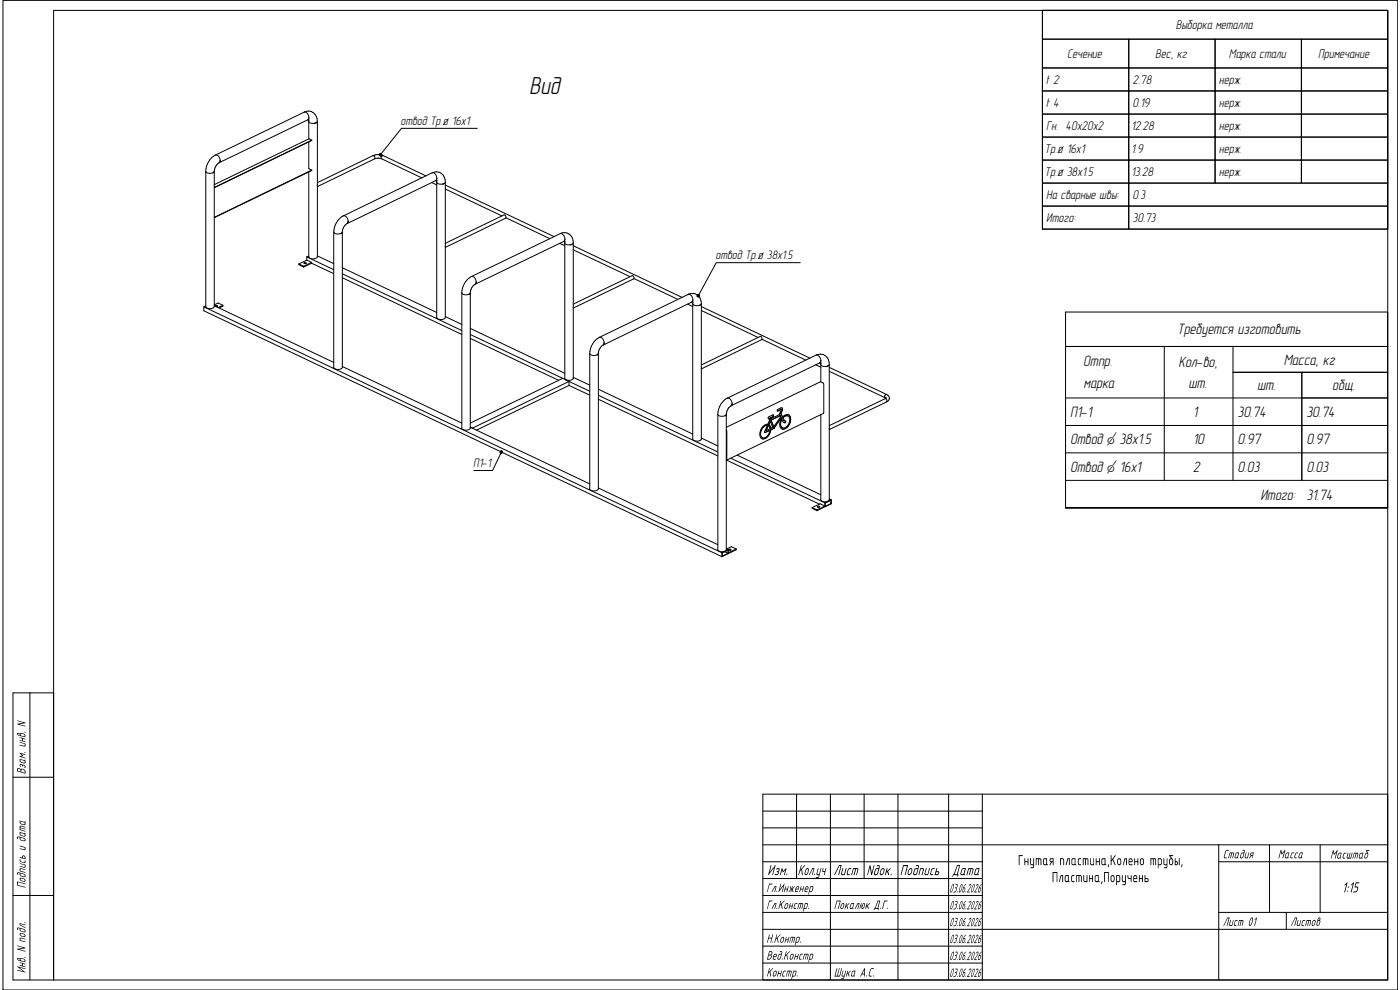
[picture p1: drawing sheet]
<svg xmlns="http://www.w3.org/2000/svg" width="420mm" height="297mm" viewBox="0 0 420 297" stroke-linecap="round" stroke-linejoin="round" font-family="sans-serif">
<!-- layer: 0 -->
<g fill="none" stroke="#000" stroke-width=".3">
<path d="M.9 .1h418.6v296.9h-418.6zM16.1 3.1h400.4v290.9h-400.4zM312.8 3.1h103.7v65.6h-103.7zM91.3 33.6a1.45 1.45 0 0 1 1 2.4M91.3 33.6a2.76 2.76 0 0 1 4 2.8v40.7M91.3 33.6l-26.6 12.9M92.6 36l.1 .2M92.6 35.9l.1 .1M92.6 35.9l-26.9 12.9M92.6 36.1l.1 5.6-28.4 13.7M92.6 36.4a1.75 1.75 0 0 0 2.2 .4M92.7 35.9v.2"/>
<path d="M92.7 35.2v.4M94.9 36.9l-.5 .1M95.2 36.4l-.4 .4M143.3 38.5h-22.8l-6.3 7.9M61.7 51.4a1.81 1.81 0 0 0 2.5 .2M62 49.9v.1M62 50l-.2 1.4M64.2 51.6l-.2 .2M64.3 51.4l-.1 .2M64.3 51.4v40.6a1.66 1.66 0 0 1-2.6 0l.1-40.6M64.3 56.2h.2M64.3 56.1l.2 .1"/>
<path d="M64.5 56.2h.1M65 49.5l-.4 .7-.3 1.2M66 48.5l-1 1M66.1 48.1a1.25 1.25 0 0 0-.6-1.3 1.25 1.25 0 0 0-1.5 .1l-1 1-1 2M66.1 48.1l-.1 .4M92.7 41.7h.1M92.7 50.5l.9 .5M92.7 51.6l-.1 25.5a1.66 1.66 0 0 0 2.6 0M92.7 42.6v7.9M92.8 41.7l.8 .4M93.6 51l-29.1 14.2M93.6 51l-29.1 14.1"/>
<path d="M93.6 42.1l-29.1 14.1M95.2 55.7v.1M112 46.7l.5 .4-.1 .6M112 46.7a3.7 3.7 0 0 1 3 0M112 46.7l-16.7 8.1M112.2 46.7l.2 .1M114.6 47.7l-1.1-.3-1.1 .3-17.1 8.3M114.6 47.7l12 5.7M114.8 46.7l-.2 .1M115 46.7l-.6 .4 .1 .6M115 46.7l12.8 6.1M129.6 54.8l1.5 .7"/>
<path d="M129.7 51.8a1.45 1.45 0 0 1 1 2.4M130.8 54.2l.2 .1M130.9 54.1h.2M131 54.2l.1 .3M131 54.1l.1 .2M131 54.1l.1 .1M131 54.1l-26.8 13-.8 .6M131.1 54.4v40.9a1.69 1.69 0 0 0 2.5 0v-40.6a2.75 2.75 0 0 0-3.9-2.9l-26.6 13M131.1 54.7l.5 .5h1.3M131.1 53.5v.4M133.3 55.1l-.5 .1M133.3 55.1l-.4 .1"/>
<path d="M133.6 54.7l-.3 .4M133.6 56.7l17.1 8.1M133.6 55.5l32.6 15.5M64.3 65.2h.2M64.3 65.1h.2M64.5 65.1v.1M89.7 79.2v.2l1.4 .7M89.7 79.2l1.4 .7M91.1 79.9v.2M91.3 79h.6M92.1 77.1l8.1 3.8M92.1 77.1v.9"/>
<path d="M92.1 78l-2.4 1.2M92.1 78l1.4 .7M92.7 76.8l-.6 .3M93.5 79l6.7 3.1M93.5 79l-2.4 1.1M93.5 78.7l-2.4 1.2M93.5 78.7v.3M95.3 76.8l4.9 2.3M100.2 69.6v40.7M100.2 69.6a1.81 1.81 0 0 0 2.4 .2M102.7 69.9l-.3 .1M102.7 69.6l-.1 .2"/>
<path d="M102.7 69.6v40.7M103.5 67.7l-.7 1.2-.1 .7M104.4 66.8a1.38 1.38 0 0 0-.7-1.9 1.38 1.38 0 0 0-1.8 .7 5.8 5.8 0 0 0-1.7 4M104.4 66.8l-.2 .2M104.5 66.4l-.1 .3M133.6 73.9v.1M151.3 64.5l.5 .3-.1 .6M151.3 64.5l-17.7 8.5M151.7 65.5l-18.1 8.7M151.8 65.3l13.2 6.3M168 73l1.5 .7M168.1 70.1a1.45 1.45 0 0 1 1 2.3"/>
<path d="M168.1 70.1a2.72 2.72 0 0 1 3.9 2.8M168.1 70.1l-26.6 12.9M169.2 72.4l.2 .1M169.3 72.4l.2 .3M169.4 72.4l.1 .1M169.4 72.3l-26.8 13M169.5 72.6v.3M169.5 72.9v40.6a1.66 1.66 0 0 0 2.5 0v-40.6M169.5 71.7v.4M171.7 73.3l-.4 .2M172 72.9a1.66 1.66 0 0 1-2.5 0M172 75l17.1 8"/>
<path d="M172 73.7l32.7 15.5M240.2 78.8h-25.2l-5.4 10M61.2 92.1v1.1l155.5 73.8M61.2 92.1l155.5 73.7M61.8 91.8l-.6 .3M64.3 91.7l35.9 17M64.3 91.5l1.1-.6 1.5 .7M64.6 91.8l.2-.1 .5 .1-.4 .2M64.8 91.9h.4M66.9 91.6v.2l-1.2 .6M66.9 91.6l-1.4 .7M102.7 83.3l35.9 17.1"/>
<path d="M102.7 82.2l35.9 17M102.7 80.3l28.4 13.5M133.6 95l5 2.4M138.6 87.9a1.81 1.81 0 0 0 2.4 .2M138.6 87.9v40.5a1.66 1.66 0 0 0 2.5 0v-40.5M141.1 88.1l-.3 .2M141.1 87.8l-.1 .3M141.1 98.5l28.4 13.5M141.3 87.1l-.2 .8M141.4 83a5.8 5.8 0 0 0-2.8 4.9M141.4 83a1.4 1.4 0 0 1 1.4 1 1.4 1.4 0 0 1-.7 1.7l-.3 .3M141.9 85.9l-.6 1.3"/>
<path d="M142.9 84.6l-.1 .4M172 92.1v.1M190.1 83.7l.1-.6-.5-.4-17.7 8.6M190.2 83.7l-18.2 8.7M190.3 83.6l13.1 6.2M206.4 91.3l1.5 .7M206.5 88.3a1.45 1.45 0 0 1 1 2.3M206.5 88.3a2.74 2.74 0 0 1 4 2.8v40.7a1.69 1.69 0 0 1-2.6 0v-41M206.5 88.3l-26.6 12.9M207.6 90.7l-26.6 12.8M207.6 90.6l.3 .1M207.8 90.7l.1 .2"/>
<path d="M207.8 90.6l.1 .2M207.8 90.6l.1 .1M207.9 90.6l-.3 .1M207.9 91.1l.6 .5 1.2 .1M208 89.9l-.1 .4M210.1 91.6l-.4 .1M210.1 91.5l-.4 .2M210.5 91.1l-.4 .4M210.5 93.2l17 8M210.5 92l32.6 15.5M102.7 110.2a1.66 1.66 0 0 1-2.5 0M102.7 110l35.9 16.9"/>
<path d="M141.1 101.5l26.5 12.6M141.1 100.4l27.8 13.1M168.9 113.5l1.9 1M168.9 113.5l-27.8 13.4M169.8 114l7.2 3.4M170.8 114.5l-29 14-.7-.3 35.9 17M170.8 115.6l-27.8 13.5M170.8 114.5v1.1M170.8 115.6l6.2 3M172 113.2l5 2.4M177 106.1a1.81 1.81 0 0 0 2.4 .2M177.2 104.6v.1"/>
<path d="M177.2 104.7l-.2 1.4v40.6M179.5 106.3l-.3 .2M179.5 106l-.1 .3M179.6 119.8l35.8 17M179.6 118.6l35.8 17M179.6 116.8l28.3 13.4M180.3 104.2l-.7 1.5-.1 41a1.66 1.66 0 0 1-2.5 0M181.2 103.2a1.38 1.38 0 0 0-.6-1.8 1.38 1.38 0 0 0-1.9 .7l-.9 1.2-.6 1.3M181.2 103.2l-.9 1M181.4 102.8l-.1 .4M210.4 110.4v.1M218.3 119.5l26.6-13a2.74 2.74 0 0 1 4 2.9v40.6a1.69 1.69 0 0 1-2.6 0v-25.6"/>
<path d="M228.1 100.9l.5 .4-.1 .6-18 8.8M228.1 101l-17.6 8.5M228.7 101.8l13.2 6.3M244.8 109.5l1.5 .7M244.9 106.5a1.45 1.45 0 0 1 1 2.4M246.1 108.9l.2 .1M246.2 108.8h.1M246.2 108.8l.1 .2M246.3 108.9v.3M246.3 108.8v.1M246.3 108.8l-26.9 12.9M246.3 109.1v.3"/>
<path d="M246.3 109.4l.6 .5h1.2M246.3 109.4v5.2M246.4 108.1l-.1 .5M247 114.9l.2 .2M247.1 114.9l-.8-.4-28.3 13.7M247.2 115.2v8.7M248.5 109.8l-.4 .1M248.9 109.4l-.4 .4M248.9 111.4l16.7 7.9M248.9 110.2l17.2 8.1M265.6 119.3l.2 .2M265.6 119.6l.5 .4-.1 .5-17.1 8.4"/>
<path d="M265.7 118.5l-.2 .4 .1 .4M265.7 119.6h.2M265.8 118.4a1.12 1.12 0 0 1 1.1 .9 1.12 1.12 0 0 1-.8 1.3M265.8 118.4l-.1 .1M265.9 119.5h.1M265.9 118.4l-.2 .1M265.9 119.4v.1M265.9 119.4l-17 8.3M319.8 119.4h96.7M349.4 104h20.6v40.1M390.7 111.7v32.4v-32.4h-20.7h46.5M416.5 104h-96.7h29.6v40.1"/>
<path d="M150.5 135.6l-2.7 5.6h-5.6M210.5 131.4l4.9 2.4M215.4 124.3a1.81 1.81 0 0 0 2.5 .2M215.4 124.3v40.7M217.9 124.6l-.3 .1M218 129l.1 .2M218 129.1l.1 8.9M218 124.3l-.1 .2M218 124.3v40.7M218 136.8h.1M218 135h.1M218 137.9v.1"/>
<path d="M218.1 137.2h-.1M218.1 129.3l-.1 8.8M218.1 138.1l27.8 13.1M218.7 122.4l-.5 .8-.2 1.1M219.3 137.5l28.3 13.4M219.4 121.7a1.46 1.46 0 0 0-1.2-2.2 5.6 5.6 0 0 0-2.8 4.8M219.5 121.7l-.8 .7M219.8 121.1l-.1 .3M221.2 136.6l25.1 11.8M229.6 129.7l-.1 .1M230.1 127.6a2.38 2.38 0 0 0-1.4 3.7h.1M230.2 127.6a2.48 2.48 0 0 0-1.6 3.6 1.71 1.71 0 0 0 2.3-1.5l.4-.6"/>
<path d="M230.3 127.3l-.2 .3M230.3 127.3a2.88 2.88 0 0 0-1.9 4.2 2.06 2.06 0 0 0 2.8-1.9l.1-.4M230.6 125.6h.2l1.1 2.7-1.9 .9M230.7 125l-.2 .4 .2 .2M230.8 125l1.3-.5-.2 .5M230.8 127.5l.4 .8M230.9 126.3l.1 .3M231 126.6l-1 2.6M231 126.6h.1M231.1 126.6l-.2-.4-1.4 3.2v.3l.2 .1M231.1 125.4l1.3 3M231.1 126.6l-1.1 2.6"/>
<path d="M231.2 129.2a2.46 2.46 0 0 1-2.6 2.4M231.3 128.3l-.2 .2-.4-.7 .1-.3 .5 .9M231.3 128.3l-.2 .1M231.4 125.6l2.5-1.2 .2 .4-2.5 1.2zM231.9 125.1l-.8 .3M232 124.5l-.2 .5M232.2 128.5l.1 .1M232.2 128.5l-2.6 1.2M232.3 128.6l-2.7 1.1M232.4 128.4l-.2 .1M232.4 128.4l-.1 .2M233.4 123.3h-.1"/>
<path d="M233.4 123.3h.1M233.8 124.4l.2 .3M234 124.7l.1 .1M234 124.7l-2.5 1.3M234.1 124.5l.2 .5-2 2.9 .2 .4 2-2.9M234.3 122.8l.1 .1M234.3 122.8v.1M234.3 122.8l-.9 .5M234.3 122.9l.2 .1-.2 .3M234.3 122.4h.4l.2 .3-.4 1M234.3 122.4l-.9 .4-.2 .4 .2 .1M234.3 124.1l1 2z"/>
<path d="M234.3 122.9l-.9 .4M234.4 123.3l-.4 .5 .1 .6M234.4 125.8l.1 .2M234.5 123.6l-.2 .5M234.5 123.6l-.1 .5M234.5 125.4l.5 1.2M234.5 125.4l-2.1 2.8M234.5 126a1.68 1.68 0 0 0 .4 2.4M234.6 122.3l.2 .6-.3 .7M235 125a1.31 1.31 0 0 1 1.7-.5 1.31 1.31 0 0 1 .6 1.8 2.54 2.54 0 0 1-2.6 2.4 2.06 2.06 0 0 1-.2-3v.3M235 125l.1 .3a1.12 1.12 0 0 1 1.6-.4 1.12 1.12 0 0 1 .2 1.6l-.4 1a1.12 1.12 0 0 1-1.1 .9 1.12 1.12 0 0 1-1.1-.8l.3-1.6M235 126.6l.2 .1"/>
<path d="M235.1 126.7h.1M235.2 126.7l.3 .1M235.2 126.1l.2 .1M235.3 126.1l.2 .2M235.4 126.3h.1M235.5 126.3l.3 .1M235.7 126.3l-.2 .5M236.3 124.7l-.6 .1-.7 .4M236.3 124.7l.1 .1M236.5 124.4a2.55 2.55 0 0 1-.6 4l-1.2 .3M247.1 124l-29 14.1M247.2 123.9l-.1 .1"/>
<path d="M248.8 128.6v.1M319.8 127.7h96.7M319.8 135.9h96.7M179.6 146.4l35.8 17M243.8 152.3l2.3-1.1 1.5 .6-2.4 1.2M243.8 152.3v.2l1.4 .7M243.8 152.3l1.4 .7M245.2 153v.2M245.4 152.2h.5M247.6 150.9v1.1M247.6 152l-2.4 1.2M247.7 150.9l1.7-.8v1l-1.7 .8z"/>
<path d="M247.7 151.8v.1M247.8 150.9l-.1 .2M248.9 149.7l.6 .3M249.3 150.1v.1M249.3 150.1h.1M249.3 150.9l-.1 .3M249.3 151.1h.1M249.5 150v1.2l-1.9 .8M249.5 150l-1.9 .9M319.8 152.4v-58.8h96.7v58.8M319.8 152.4h96.7h-96.7M319.8 144.1h96.7"/>
<path d="M216.7 165.8v1.2M216.7 165.9l1.8-.8v.9l-1.8 .9zM217.5 165.6l1 .4M218 164.9a1.66 1.66 0 0 1-2.6 0M218 164.6l.6 .3M218.1 164.7l1.4-.7 1.4 .7M218.6 166.1l-1.9 .9M218.6 164.9l-1.9 .9M218.6 164.9v1.2M218.7 165h.6M220.9 164.7v.3l-2.3 1.1M220.9 164.7l-2.3 1.1"/>
<path d="M9 207.9h-5.1v86.1h12.2M3.9 233.2h12.2M228.9 238.3h187.6v55.7h-187.6zM239.1 238.3v25.3M249.2 238.3v55.7M259.3 238.3v25.3M269.5 238.3v55.7M284.7 238.3v55.7M294.8 238.3v55.7M228.9 248.4h65.9M228.9 253.5h187.6M228.9 258.6h65.9"/>
<path d="M228.9 243.4h65.9M365.8 258.6h50.7M365.8 253.5v40.5M381 253.5v20.3M396.2 253.5v20.3M3.9 268.7h12.2M228.9 273.8h65.9M228.9 278.8h187.6M228.9 268.7h65.9M228.9 263.6h65.9M365.8 273.8h50.7M9 294v-86.1h7.1v86.1"/>
<path d="M228.9 283.9h65.9M228.9 289h65.9"/>
<circle cx="91.5" cy="78.9" r=".3"/>
<circle cx="245.6" cy="152" r=".3"/>
<circle cx="218.9" cy="164.9" r=".3"/>
</g>
<!-- layer: Standard -->
<g fill="none" stroke="#000" stroke-width=".3">
<path d="M312.8 3.1h103.7v8.7h-103.7zM312.8 11.8h26v8.6h-26zM338.8 11.8h25.9v8.6h-25.9zM364.7 11.8h25.9v8.6h-25.9zM390.6 11.8h25.9v8.6h-25.9zM312.8 20.4h26v6.9h-26zM312.8 27.3h26v6.9h-26zM312.8 34.2h26v6.9h-26zM338.8 20.4h25.9v6.9h-25.9zM338.8 27.3h25.9v6.9h-25.9zM338.8 34.2h25.9v6.9h-25.9zM364.7 20.4h25.9v6.9h-25.9z"/>
<path d="M364.7 27.3h25.9v6.9h-25.9zM364.7 34.2h25.9v6.9h-25.9zM390.6 20.4h25.9v6.9h-25.9zM390.6 27.3h25.9v6.9h-25.9zM390.6 34.2h25.9v6.9h-25.9zM312.8 41.1h26v6.9h-26zM312.8 48h26v6.9h-26zM312.8 54.9h26v6.9h-26zM338.8 41.1h25.9v6.9h-25.9zM338.8 48h25.9v6.9h-25.9zM338.8 54.9h77.7v6.9h-77.7zM364.7 41.1h25.9v6.9h-25.9z"/>
<path d="M364.7 48h25.9v6.9h-25.9zM390.6 41.1h25.9v6.9h-25.9zM390.6 48h25.9v6.9h-25.9zM312.8 61.8h26v6.9h-26zM338.8 61.8h77.7v6.9h-77.7z"/>
</g>
<!-- layer: 0 -->
<g fill="#fff" stroke="#fff" stroke-width=".3">
<path d="M158.9 22.8l10.3 5.7h-10.3zM158.9 22.8l10.3 5.7v-5.7z"/>
<path d="M141.9 137.3l6.2 3.1h-6.2zM141.9 137.3l6.2 3.1v-3.1z"/>
<path d="M214.7 75l25.8 3.1h-25.8zM214.7 75l25.8 3.1v-3.1z"/>
<path d="M120.1 34.7l23.5 3.1h-23.5zM120.1 34.7l23.5 3.1v-3.1z"/>
</g>
<g fill="#000" stroke="#000" stroke-width=".3">
<path d="M113.9 46.3v.2l.3-.1zM113.9 46.5l.3-.1-.2 .3z"/>
<path d="M114.2 46.4l-.2 .3 .2 .1zM114.2 46.4l.2 .2-.2 .2zM114.2 46.4l.2 .2 .1-.2z"/>
<path d="M114.4 46.2l-.2 .2h.3zM114.1 46.1l.3 .1-.2 .2zM113.9 46.3l.3 .1-.1-.3z"/>
<path d="M209.3 88.6v.2h.3zM209.3 88.8h.3l-.2 .2z"/>
<path d="M209.6 88.8l-.2 .2 .2 .1zM209.6 88.8l.2 .1-.2 .2zM209.6 88.8l.2 .1v-.2z"/>
<path d="M209.7 88.5l-.1 .3 .2-.1zM209.5 88.4l.2 .1-.1 .3zM209.5 88.4l-.2 .2 .3 .2z"/>
<path d="M150.2 135.7l.1 .2 .2-.3zM150.5 135.6l.1 .3h-.3zM150.5 135.6l.1 .3 .1-.2z"/>
<path d="M150.4 135.3l.1 .3 .1-.3zM150.4 135.3l.1 .3-.3-.1zM150.2 135.5v.2l.3-.1z"/>
<path d="M150.5 135.6l.2 .1 .1-.2zM150.6 135.3l.2 .2-.3 .1z"/>
</g>
<text font-size="7.4" x="158.8" y="28.2">Вид</text>
<g font-size="6">
<text x="230.3" y="262.6">Изм.</text>
<text x="239.4" y="262.6">Кол.уч</text>
<text x="250.1" y="262.6">Лист</text>
<text x="260" y="262.6">Nдок.</text>
<text x="270" y="262.6">Подпись</text>
<text x="285.7" y="262.6">Дата</text>
<text x="402.7" y="267.8">1:15</text>
</g>
<g font-size="5.8">
<text x="305.5" y="259.6">Гнутая пластина</text>
<text x="332.2" y="259.6">,Колено трубы</text>
<text x="354.2" y="259.6">,</text>
<text x="315.6" y="264.7">Пластина</text>
<text x="330.2" y="264.7">,Поручень</text>
</g>
<g font-size="5">
<text x="7.7" y="232.3" transform="rotate(-90 7.7 232.3)">Взам. инв. N</text>
<text x="366.9" y="257.5">Стадия</text>
<text x="383.5" y="257.5">Масса</text>
<text x="399.2" y="257.6">Масштаб</text>
<text x="7.7" y="266.6" transform="rotate(-90 7.7 266.6)">Подпись и дата</text>
<text x="230" y="267.7">Гл.Инженер</text>
<text x="284.9" y="267.8">03.06.2026</text>
<text x="230" y="272.7">Гл.Констр.</text>
<text x="250.2" y="272.7">Покалюк Д.Г.</text>
<text x="284.9" y="272.9">03.06.2026</text>
<text x="284.9" y="277.9">03.06.2026</text>
<text x="366.9" y="277.8">Лист01</text>
<text x="387.2" y="277.8">Листов</text>
<text x="230" y="282.9">Н.Контр.</text>
<text x="230" y="287.9">Вед.Констр</text>
<text x="284.9" y="283">03.06.2026</text>
<text x="7.7" y="292" transform="rotate(-90 7.7 292)">Инв. N подл.</text>
<text x="230" y="293">Констр.</text>
<text x="250.2" y="293">Шука А.С.</text>
<text x="284.9" y="293.1">03.06.2026</text>
<text x="284.9" y="288.1">03.06.2026</text>
</g>
<g font-size="4.5">
<text x="353.3" y="100.4">Требуется изготовить</text>
<text x="325.1" y="109.8">Отпр.</text>
<text x="353.7" y="110.1">Кол-во,</text>
<text x="385.3" y="109.4">Масса, кг</text>
<text x="325.2" y="116.4">марка</text>
<text x="356.7" y="116.4">шт.</text>
<text x="377.3" y="117.1">шт.</text>
<text x="399.8" y="117.1">общ.</text>
<text x="321.1" y="125.1">П1-1</text>
<text x="358" y="125.1">1</text>
<text x="371.4" y="125.1">30.74</text>
<text x="392" y="125.1">30.74</text>
<text x="321.1" y="133.3">Отвод Ø 38х1.5</text>
<text x="358" y="133.3">10</text>
<text x="371.4" y="133.3">0.97</text>
<text x="392" y="133.3">0.97</text>
<text x="321.1" y="141.5">Отвод Ø 16х1</text>
<text x="358" y="141.5">2</text>
<text x="371.4" y="141.5">0.03</text>
<text x="392" y="141.5">0.03</text>
<text x="378.2" y="149.9">Итого:</text>
<text x="392" y="149.9">31.74</text>
</g>
<g font-size="3.8">
<text x="352.9" y="8.7">Выборка металла</text>
<text x="320.3" y="17.4">Сечение</text>
<text x="346.7" y="17.4">Вес, кг</text>
<text x="368.8" y="17.4">Марка стали</text>
<text x="395.6" y="17.4">Примечание</text>
<text x="313.8" y="25.1">t 2</text>
<text x="339.9" y="25.1">2.78</text>
<text x="365.8" y="25.1">нерж.</text>
<text x="313.8" y="32.1">t 4</text>
<text x="339.9" y="32.1">0.19</text>
<text x="365.8" y="32.1">нерж.</text>
<text x="314" y="39">Гн. 40x20x2</text>
<text x="339.5" y="39">12.28</text>
<text x="365.8" y="39">нерж.</text>
<text x="313.5" y="45.9">Тр.ø 16x1</text>
<text x="339.5" y="45.9">1.9</text>
<text x="365.8" y="45.9">нерж.</text>
<text x="313.5" y="52.8">Тр.ø 38x1.5</text>
<text x="339.5" y="52.8">13.28</text>
<text x="365.8" y="52.8">нерж.</text>
<text x="314" y="59.7">На сварные швы:</text>
<text x="339.9" y="59.7">0.3</text>
<text x="314" y="66.6">Итого:</text>
<text x="339.9" y="66.6">30.73</text>
</g>
<g font-size="3.7">
<text x="120.2" y="37.5">отвод Тр.ø 16x1</text>
<text x="214.8" y="77.8">отвод Тр.ø 38х1.5</text>
<text x="142" y="140.2">П1-1</text>
</g>
</svg>
